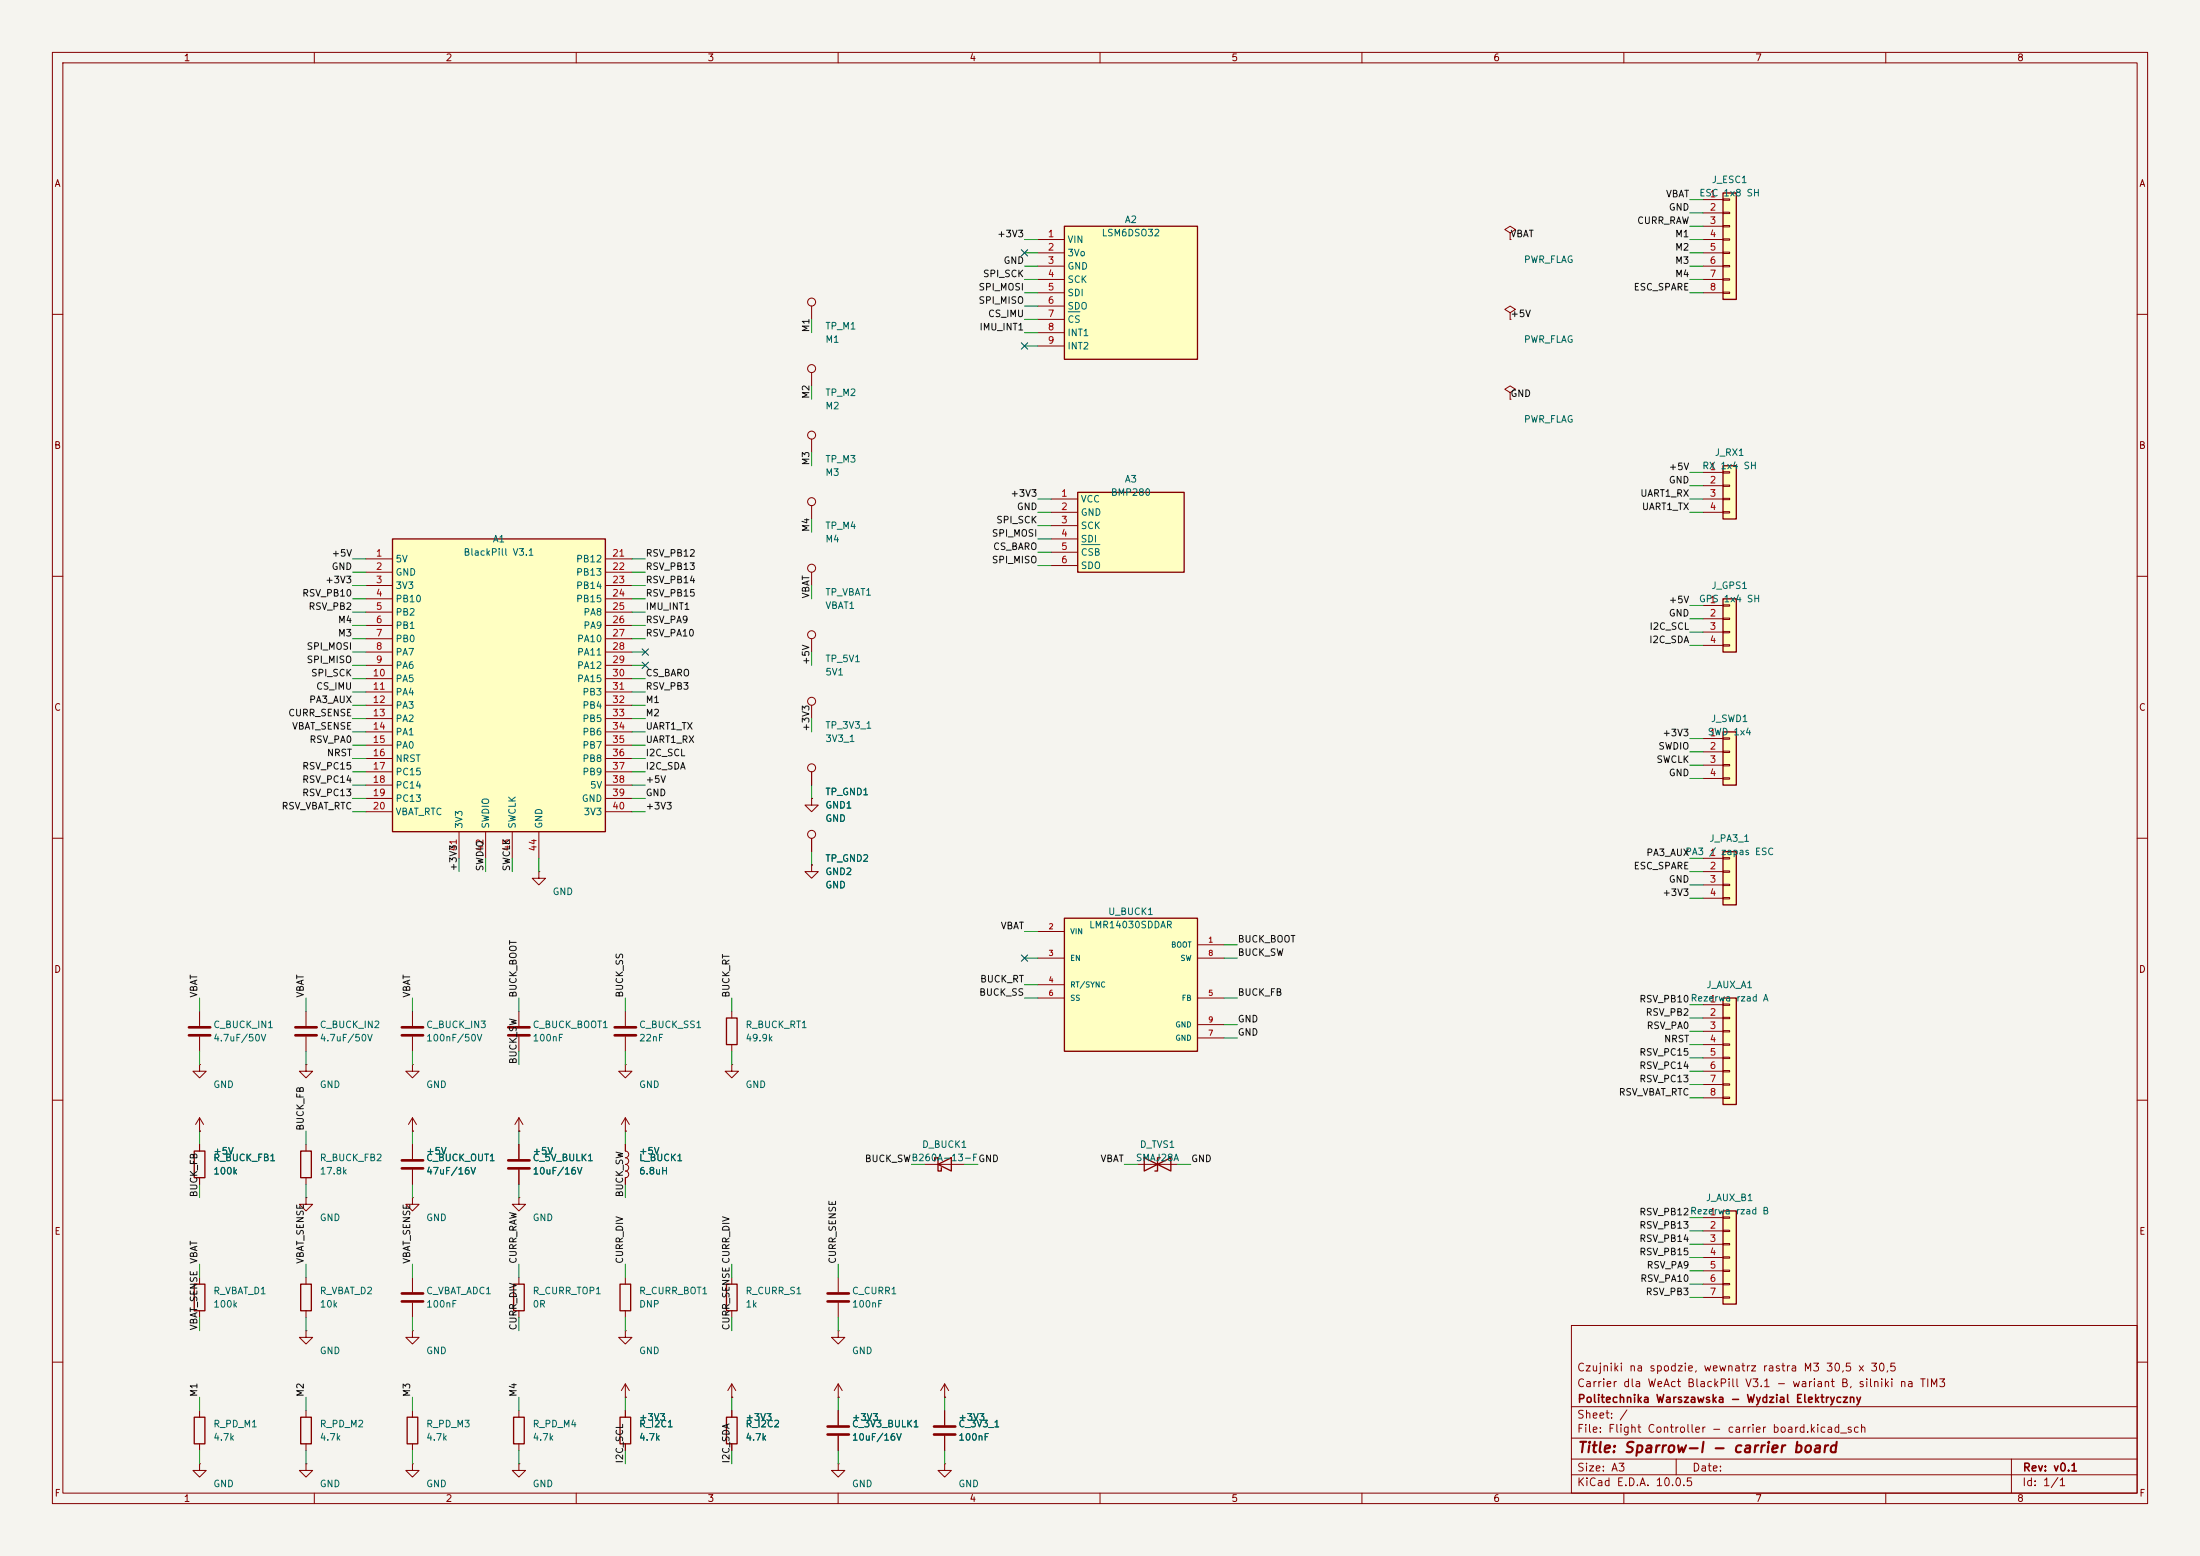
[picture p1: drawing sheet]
<svg xmlns="http://www.w3.org/2000/svg" width="420mm" height="297mm" viewBox="0 0 420 297" stroke-linecap="round" stroke-linejoin="round" font-family="sans-serif">
<path d="M0 0h420v297h-420z" fill="#f5f4ef" stroke="#f5f4ef" stroke-width=".19"/>
<g fill="none" stroke="#840000" stroke-width=".19">
<path d="M10 10h400v277h-400zM12 12h396v273h-396zM60 10v2M110 10v2M160 10v2M210 10v2M260 10v2M310 10v2M360 10v2M10 60h2M408 60h2M10 110h2"/>
<path d="M408 110h2M10 160h2M408 160h2M10 210h2M99.1 215.9h.1M99.1 213.4l-.8 1.2M99.1 213.4l.7 1.2M99.1 213.4v2.5M408 210h2M300 253h108v32h-108zM10 260h2M58.4 279.4v1.3h1.3l-1.3 1.2-1.3-1.2h1.3"/>
<path d="M58.4 279.4h.1M300 278.5h108M300 274.5h108M300 268.5h108M320 278.5v3M384 278.5v6.5M408 260h2M60 285v2M110 285v2M160 285v2M210 285v2M260 285v2"/>
<path d="M300 281.5h108M310 285v2M360 285v2"/>
</g>
<path d="M74.9 102.9h40.7v55.9h-40.7z" fill="#ffffc2"/>
<path d="M74.9 102.9h40.7v55.9h-40.7zM98 245.1h2.1v5.1h-2.1zM118.4 245.1h2v5.1h-2zM98 270.5h2.1v5.1h-2.1zM118.4 270.5h2v5.1h-2z" fill="none" stroke="#840000" stroke-width=".25"/>
<g fill="none" stroke="#840000" stroke-width=".19">
<path d="M288.3 44.5l1-.7-1-.6-1 .6 1 .7v1.2M288.3 45.7h.1M288.3 59.7l1-.6-1-.7-1 .7 1 .6v1.3M288.3 74.9l1-.6-1-.6-1 .6 1 .6v1.3M288.3 76.2h.1M288.3 61h.1M69.8 106.7h5.1M69.8 109.2h5.1M69.8 111.8h5.1M69.8 114.3h5.1M69.8 116.8h5.1M69.8 119.4h5.1"/>
<path d="M115.6 106.7h5M115.6 109.2h5M115.6 111.8h5M115.6 114.3h5M115.6 116.8h5M115.6 119.4h5M69.8 121.9h5.1M69.8 124.5h5.1M69.8 127h5.1M69.8 129.5h5.1M69.8 132.1h5.1M69.8 134.6h5.1"/>
<path d="M69.8 137.2h5.1M69.8 139.7h5.1M115.6 121.9h5M115.6 124.5h5M115.6 127h5M115.6 129.5h5M115.6 132.1h5M115.6 134.6h5M115.6 137.2h5M115.6 139.7h5M69.8 142.2h5.1M69.8 144.8h5.1"/>
<path d="M69.8 147.3h5.1M69.8 149.9h5.1M69.8 152.4h5.1M69.8 154.9h5.1M87.6 158.8v5M92.7 158.8v5M97.8 158.8v5M102.9 158.8v5M115.6 142.2h5M115.6 144.8h5M115.6 147.3h5M115.6 149.9h5"/>
<path d="M115.6 152.4h5M115.6 154.9h5M99.1 218.4v2.8M99.1 228.6v1.3h1.2l-1.2 1.2-1.3-1.2h1.3M99.1 228.6h.1M99.1 223.3v2.8M99.1 243.8v1.3M99.1 250.2v1.3M119.4 254v1.3h1.2l-1.2 1.2-1.3-1.2h1.3M119.4 254h.1M119.4 243.8v1.3M119.4 250.2v1.3"/>
<path d="M99.1 279.4v1.3h1.2l-1.2 1.2-1.3-1.2h1.3M99.1 279.4h.1M99.1 269.2v1.3M99.1 275.6v1.3M119.4 266.7h.1M119.4 264.2v2.5M119.4 269.2v1.3M119.4 275.6v1.3M119.4 264.2l-.8 1.2M119.4 264.2l.7 1.2"/>
</g>
<path d="M97 221.5h4.1M97 223h4.1" fill="none" stroke="#840000" stroke-width=".51"/>
<path d="M328.9 36.8h2.6v20.4h-2.6z" fill="#ffffc2"/>
<path d="M328.9 36.8h2.6v20.4h-2.6z" fill="none" stroke="#840000" stroke-width=".25"/>
<g fill="none" stroke="#840000" stroke-width=".19">
<path d="M325.1 38.1h3.8M328.9 38h1.3v.2h-1.3zM325.1 40.6h3.8M325.1 43.2h3.8M325.1 45.7h3.8M325.1 48.3h3.8M325.1 50.8h3.8M325.1 53.3h3.8M325.1 55.9h3.8M328.9 40.5h1.3v.3h-1.3zM328.9 43.1h1.3v.2h-1.3zM328.9 45.6h1.3v.2h-1.3z"/>
<path d="M328.9 48.1h1.3v.3h-1.3zM328.9 50.7h1.3v.2h-1.3zM328.9 53.2h1.3v.3h-1.3zM328.9 55.8h1.3v.2h-1.3zM119.4 203.2v1.3h1.2l-1.2 1.2-1.3-1.2h1.3M119.4 203.2h.1"/>
</g>
<path d="M328.9 162.6h2.6v10.1h-2.6z" fill="#ffffc2"/>
<path d="M328.9 162.6h2.6v10.1h-2.6zM57.4 270.5h2v5.1h-2zM77.7 270.5h2.1v5.1h-2.1z" fill="none" stroke="#840000" stroke-width=".25"/>
<path d="M325.1 163.8h3.8M325.1 166.4h3.8M325.1 168.9h3.8M325.1 171.5h3.8M328.9 163.7h1.3v.3h-1.3zM328.9 166.2h1.3v.3h-1.3zM328.9 168.8h1.3v.2h-1.3zM328.9 171.3h1.3v.3h-1.3zM58.4 269.2v1.3M58.4 275.6v1.3M78.7 269.2v1.3M78.7 275.6v1.3" fill="none" stroke="#840000" stroke-width=".19"/>
<path d="M328.9 231.1h2.6v17.8h-2.6z" fill="#ffffc2"/>
<path d="M328.9 231.1h2.6v17.8h-2.6z" fill="none" stroke="#840000" stroke-width=".25"/>
<g fill="none" stroke="#840000" stroke-width=".19">
<path d="M325.1 232.4h3.8M325.1 234.9h3.8M325.1 237.5h3.8M328.9 232.3h1.3v.2h-1.3zM328.9 234.8h1.3v.3h-1.3zM328.9 237.4h1.3v.2h-1.3zM328.9 239.9h1.3v.3h-1.3zM325.1 240h3.8M325.1 242.6h3.8M325.1 245.1h3.8M325.1 247.6h3.8M328.9 242.4h1.3v.3h-1.3z"/>
<path d="M328.9 245h1.3v.2h-1.3zM328.9 247.5h1.3v.3h-1.3zM78.7 279.4v1.3h1.3l-1.3 1.2-1.2-1.2h1.2M78.7 279.4h.1"/>
</g>
<path d="M328.9 190.5h2.6v20.3h-2.6z" fill="#ffffc2"/>
<path d="M328.9 190.5h2.6v20.3h-2.6zM37.1 245.1h2v5.1h-2z" fill="none" stroke="#840000" stroke-width=".25"/>
<g fill="none" stroke="#840000" stroke-width=".19">
<path d="M325.1 191.8h3.8M325.1 194.3h3.8M325.1 196.9h3.8M325.1 199.4h3.8M328.9 191.6h1.3v.3h-1.3zM328.9 194.2h1.3v.2h-1.3zM328.9 196.7h1.3v.3h-1.3zM328.9 199.3h1.3v.2h-1.3zM325.1 201.9h3.8M325.1 204.5h3.8M325.1 207h3.8M325.1 209.6h3.8"/>
<path d="M328.9 201.8h1.3v.3h-1.3zM328.9 204.3h1.3v.3h-1.3zM328.9 206.9h1.3v.2h-1.3zM328.9 209.4h1.3v.3h-1.3zM38.1 243.8v1.3M38.1 250.2v1.3"/>
</g>
<path d="M203.2 175.3h25.4v25.4h-25.4z" fill="#ffffc2"/>
<path d="M203.2 175.3h25.4v25.4h-25.4zM138.7 194.3h2v5.1h-2zM37.1 219.7h2v5.1h-2zM57.4 219.7h2v5.1h-2zM178.4 221.6v-.6h.7v2.5h.6v-.6M179.1 222.2l2.5-1.2v2.5zM218.4 221v2.5l5.1-2.5v2.5zM221.5 221h-.5v2.5h-.5M57.4 245.1h2v5.1h-2zM37.1 270.5h2v5.1h-2z" fill="none" stroke="#840000" stroke-width=".25"/>
<g fill="none" stroke="#840000" stroke-width=".19">
<path d="M154.9 58.4v2.6M154.9 71.1v2.6M154.9 83.8v2.6M154.9 96.5v2.6M154.9 109.2v2.6M154.9 121.9v2.6M154.9 134.6v2.6M154.9 152.4v1.3h1.3l-1.3 1.2-1.2-1.2h1.2M154.9 152.4h.1M154.9 147.3v2.6M102.9 166.4v1.2h1.2l-1.2 1.3-1.3-1.3h1.3M102.9 166.4h.1"/>
<path d="M154.9 165.1v1.3h1.3l-1.3 1.2-1.2-1.2h1.2M154.9 165.1h.1M154.9 160v2.6M198.1 177.8h5.1M38.1 193v2.8M38.1 197.9v2.8M58.4 193v2.8M58.4 197.9v2.8M78.7 193v2.8M78.7 197.9v2.8M99.1 193v2.8M99.1 197.9v2.8"/>
<path d="M119.4 193v2.8M119.4 197.9v2.8M139.7 193v1.3M139.7 199.4v1.3M198.1 182.9h5.1M198.1 188h5.1M198.1 190.5h5.1M228.6 180.3h5.1M228.6 182.9h5.1M228.6 190.5h5.1M228.6 198.1h5.1M228.6 195.6h5.1"/>
<path d="M38.1 215.9h.1M38.1 203.2v1.3h1.3l-1.3 1.2-1.3-1.2h1.3M38.1 203.2h.1M38.1 213.4v2.5M38.1 218.4v1.3M38.1 213.4l-.8 1.2M38.1 213.4l.8 1.2M58.4 203.2v1.3h1.3l-1.3 1.2-1.3-1.2h1.3M58.4 203.2h.1M58.4 218.4v1.3M78.7 215.9h.1M78.7 203.2v1.3h1.3l-1.3 1.2-1.2-1.2h1.2"/>
<path d="M78.7 203.2h.1M78.7 213.4v2.5M78.7 218.4v2.8M78.7 213.4l-.7 1.2M78.7 213.4l.8 1.2M119.4 218.4v1.3a.64 .64 0 0 1 .6 .6 .64 .64 0 0 1-.6 .7 .64 .64 0 0 1 .6 .6 .64 .64 0 0 1-.6 .7 .64 .64 0 0 1 .6 .6 .64 .64 0 0 1-.6 .6M119.4 215.9h.1M119.4 213.4v2.5M119.4 213.4l-.8 1.2M119.4 213.4l.7 1.2M139.7 203.2v1.3h1.3l-1.3 1.2-1.3-1.2h1.3M139.7 203.2h.1"/>
<path d="M38.1 224.8v1.3M58.4 224.8v1.3M78.7 223.3v2.8M119.4 223.5a.64 .64 0 0 1 .6 .7 .64 .64 0 0 1-.6 .6v1.3M176.5 222.2h7.6M217.2 222.2h7.6M58.4 254v1.3h1.3l-1.3 1.2-1.3-1.2h1.3M58.4 254h.1M58.4 243.8v1.3M58.4 250.2v1.3M78.7 243.8v2.8M78.7 248.7v2.8"/>
<path d="M160 254v1.3h1.3l-1.3 1.2-1.3-1.2h1.3M160 254h.1M38.1 279.4v1.3h1.3l-1.3 1.2-1.3-1.2h1.3M38.1 279.4h.1M38.1 269.2v1.3M38.1 275.6v1.3M139.7 266.7h.1M139.7 264.2l-.8 1.2M139.7 264.2l.8 1.2M139.7 264.2v2.5M160 269.2v2.8M160 274.1v2.8"/>
<circle cx="154.9" cy="57.7" r=".76"/>
<circle cx="154.9" cy="70.4" r=".76"/>
<circle cx="154.9" cy="83.1" r=".76"/>
<circle cx="154.9" cy="95.8" r=".76"/>
<circle cx="154.9" cy="108.5" r=".76"/>
<circle cx="154.9" cy="121.2" r=".76"/>
<circle cx="154.9" cy="133.9" r=".76"/>
<circle cx="154.9" cy="159.3" r=".76"/>
<circle cx="154.9" cy="146.6" r=".76"/>
</g>
<g fill="none" stroke="#840000" stroke-width=".51">
<path d="M36.1 196.1h4M36.1 197.6h4M56.4 196.1h4.1M56.4 197.6h4.1M76.7 196.1h4.1M76.7 197.6h4.1M97 196.1h4.1M97 197.6h4.1M117.3 196.1h4.1M117.3 197.6h4.1M76.7 221.5h4.1M76.7 223h4.1"/>
<path d="M76.7 246.9h4.1M76.7 248.4h4.1M158 272.3h4.1M158 273.8h4.1"/>
</g>
<path d="M203.2 43.2h25.4v25.4h-25.4z" fill="#ffffc2"/>
<path d="M203.2 43.2h25.4v25.4h-25.4z" fill="none" stroke="#840000" stroke-width=".25"/>
<path d="M198.1 45.7h5.1M198.1 48.3h5.1M198.1 50.8h5.1M198.1 53.3h5.1M198.1 55.9h5.1M198.1 58.4h5.1M198.1 61h5.1M198.1 63.5h5.1M198.1 66h5.1M180.3 269.2v2.8M180.3 274.1v2.8" fill="none" stroke="#840000" stroke-width=".19"/>
<path d="M203.9 59.5h2.3" fill="none" stroke="#006464" stroke-width=".19"/>
<path d="M178.3 272.3h4.1M178.3 273.8h4.1" fill="none" stroke="#840000" stroke-width=".51"/>
<path d="M328.9 88.9h2.6v10.2h-2.6z" fill="#ffffc2"/>
<path d="M328.9 88.9h2.6v10.2h-2.6z" fill="none" stroke="#840000" stroke-width=".25"/>
<g fill="none" stroke="#840000" stroke-width=".19">
<path d="M325.1 90.2h3.8M325.1 92.7h3.8M325.1 95.3h3.8M325.1 97.8h3.8M328.9 90h1.3v.3h-1.3zM328.9 92.6h1.3v.2h-1.3zM328.9 95.1h1.3v.3h-1.3zM328.9 97.7h1.3v.2h-1.3zM160 266.7h.1M160 264.2l-.7 1.2M160 264.2l.8 1.2M160 264.2v2.5"/>
<path d="M180.3 266.7h.1M180.3 279.4v1.3h1.3l-1.3 1.2-1.2-1.2h1.2M180.3 279.4h.1M180.3 264.2l-.7 1.2M180.3 264.2l.8 1.2M180.3 264.2v2.5"/>
</g>
<path d="M328.9 139.7h2.6v10.2h-2.6z" fill="#ffffc2"/>
<path d="M328.9 139.7h2.6v10.2h-2.6zM138.7 245.1h2v5.1h-2z" fill="none" stroke="#840000" stroke-width=".25"/>
<g fill="none" stroke="#840000" stroke-width=".19">
<path d="M325.1 141h3.8M325.1 143.5h3.8M325.1 146.1h3.8M325.1 148.6h3.8M328.9 140.8h1.3v.3h-1.3zM328.9 143.4h1.3v.2h-1.3zM328.9 145.9h1.3v.3h-1.3zM328.9 148.5h1.3v.2h-1.3zM139.7 243.8v1.3M139.7 250.2v1.3M160 243.8v2.8M160 248.7v2.8"/>
<path d="M160 279.4v1.3h1.3l-1.3 1.2-1.3-1.2h1.3M160 279.4h.1"/>
</g>
<path d="M158 246.9h4.1M158 248.4h4.1" fill="none" stroke="#840000" stroke-width=".51"/>
<path d="M328.9 114.3h2.6v10.2h-2.6z" fill="#ffffc2"/>
<path d="M328.9 114.3h2.6v10.2h-2.6z" fill="none" stroke="#840000" stroke-width=".25"/>
<path d="M325.1 115.6h3.8M325.1 118.1h3.8M328.9 115.4h1.3v.3h-1.3zM328.9 118h1.3v.2h-1.3zM325.1 120.7h3.8M325.1 123.2h3.8M328.9 120.5h1.3v.3h-1.3zM328.9 123.1h1.3v.2h-1.3zM58.4 228.6v1.3h1.3l-1.3 1.2-1.3-1.2h1.3M58.4 228.6h.1" fill="none" stroke="#840000" stroke-width=".19"/>
<path d="M205.7 94h20.4v15.2h-20.4z" fill="#ffffc2"/>
<path d="M205.7 94h20.4v15.2h-20.4zM138.7 270.5h2v5.1h-2z" fill="none" stroke="#840000" stroke-width=".25"/>
<g fill="none" stroke="#840000" stroke-width=".19">
<path d="M200.7 95.3h5M200.7 97.8h5M200.7 100.3h5M200.7 102.9h5M200.7 105.4h5M200.7 108h5M154.9 152.4h.1M154.9 147.3v2.6M154.9 165.1h.1M154.9 160v2.6M38.1 215.9h.1M38.1 218.4v1.3"/>
<path d="M78.7 215.9h.1M78.7 218.4v2.8M99.1 215.9h.1M99.1 218.4v2.8M119.4 215.9h.1M119.4 218.4v1.3M38.1 224.8v1.3M78.7 228.6v1.3h1.3l-1.3 1.2-1.2-1.2h1.2M78.7 228.6h.1M78.7 223.3v2.8M99.1 223.3v2.8M119.4 224.8v1.3"/>
<path d="M78.7 254v1.3h1.3l-1.3 1.2-1.2-1.2h1.2M78.7 254h.1M119.4 266.7h.1M119.4 269.2v1.3M119.4 275.6v1.3M139.7 266.7h.1M139.7 269.2v1.3M139.7 275.6v1.3M160 266.7h.1M160 269.2v2.8M160 274.1v2.8M180.3 266.7h.1"/>
<path d="M180.3 269.2v2.8M180.3 274.1v2.8"/>
</g>
<path d="M206.5 104h3.5" fill="none" stroke="#006464" stroke-width=".19"/>
<g fill="none" stroke="#009600" stroke-width=".19">
<path d="M322.6 38.1h2.5M195.6 45.7h2.5M195.6 48.3h2.5M195.6 53.3h2.5M195.6 55.9h2.5M195.6 58.4h2.5M195.6 50.8h2.5M322.6 40.6h2.5M322.6 43.2h2.5M322.6 45.7h2.5M322.6 48.3h2.5M322.6 53.3h2.5"/>
<path d="M322.6 55.9h2.5M322.6 50.8h2.5M154.9 61v2.5M154.9 73.7v2.5M195.6 61h2.5M195.6 63.5h2.5M195.6 66h2.5M154.9 86.4v2.5M154.9 99.1v2.5M198.1 95.3h2.6M198.1 97.8h2.6M322.6 95.3h2.5"/>
<path d="M322.6 97.8h2.5M322.6 90.2h2.5M322.6 92.7h2.5M67.3 119.4h2.5M67.3 116.8h2.5M67.3 114.3h2.5M67.3 106.7h2.5M67.3 109.2h2.5M67.3 111.8h2.5M120.6 119.4h2.6M120.6 116.8h2.6M120.6 114.3h2.6"/>
<path d="M120.6 106.7h2.6M120.6 109.2h2.6M120.6 111.8h2.6M154.9 111.8v2.5M198.1 100.3h2.6M198.1 102.9h2.6M198.1 105.4h2.6M198.1 108h2.6M322.6 115.6h2.5M322.6 118.1h2.5M67.3 121.9h2.5M67.3 124.5h2.5"/>
<path d="M67.3 132.1h2.5M67.3 134.6h2.5M67.3 137.2h2.5M67.3 139.7h2.5M67.3 129.5h2.5M67.3 127h2.5M120.6 121.9h2.6M120.6 124.5h2.6M120.6 132.1h2.6M120.6 134.6h2.6M120.6 137.2h2.6M120.6 139.7h2.6"/>
<path d="M120.6 129.5h2.6M120.6 127h2.6M154.9 124.5v2.5M154.9 137.2v2.5M322.6 120.7h2.5M322.6 123.2h2.5M67.3 144.8h2.5M67.3 142.2h2.5M67.3 147.3h2.5M67.3 149.9h2.5M67.3 152.4h2.5M67.3 154.9h2.5"/>
<path d="M120.6 144.8h2.6M120.6 142.2h2.6M120.6 147.3h2.6M120.6 149.9h2.6M120.6 152.4h2.6M120.6 154.9h2.6M154.9 149.9v2.5M322.6 141h2.5M322.6 143.5h2.5M322.6 146.1h2.5M322.6 148.6h2.5M87.6 163.8v2.6"/>
<path d="M92.7 163.8v2.6M97.8 163.8v2.6M102.9 163.8v2.6M154.9 162.6v2.5M195.6 177.8h2.5M322.6 168.9h2.5M322.6 171.5h2.5M322.6 163.8h2.5M322.6 166.4h2.5M38.1 190.5v2.5M58.4 190.5v2.5M78.7 190.5v2.5"/>
<path d="M99.1 190.5v2.5M119.4 190.5v2.5M139.7 190.5v2.5M195.6 188h2.5M195.6 182.9h2.5M195.6 190.5h2.5M233.7 182.9h2.5M233.7 190.5h2.5M233.7 180.3h2.5M233.7 195.6h2.5M233.7 198.1h2.5M322.6 191.8h2.5"/>
<path d="M322.6 194.3h2.5M322.6 196.9h2.5M322.6 199.4h2.5M38.1 200.7v2.5M38.1 215.9v2.5M58.4 200.7v2.5M58.4 215.9v2.5M78.7 200.7v2.5M78.7 215.9v2.5M99.1 200.7v2.5M99.1 215.9v2.5M119.4 200.7v2.5"/>
<path d="M119.4 215.9v2.5M139.7 200.7v2.5M322.6 201.9h2.5M322.6 204.5h2.5M322.6 207h2.5M322.6 209.6h2.5M38.1 226.1v2.5M58.4 226.1v2.5M78.7 226.1v2.5M99.1 226.1v2.5M119.4 226.1v2.5M174 222.2h2.5"/>
<path d="M184.1 222.2h2.6M214.6 222.2h2.6M224.8 222.2h2.5M322.6 237.5h2.5M322.6 232.4h2.5M322.6 234.9h2.5M38.1 241.3v2.5M38.1 251.5v2.5M58.4 241.3v2.5M58.4 251.5v2.5M78.7 241.3v2.5M78.7 251.5v2.5"/>
<path d="M99.1 241.3v2.5M99.1 251.5v2.5M119.4 241.3v2.5M119.4 251.5v2.5M139.7 241.3v2.5M139.7 251.5v2.5M160 241.3v2.5M160 251.5v2.5M322.6 240h2.5M322.6 242.6h2.5M322.6 245.1h2.5M322.6 247.6h2.5"/>
<path d="M38.1 266.7v2.5M38.1 276.9v2.5M58.4 266.7v2.5M58.4 276.9v2.5M78.7 266.7v2.5M78.7 276.9v2.5M99.1 266.7v2.5M99.1 276.9v2.5M119.4 266.7v2.5M119.4 276.9v2.5M139.7 266.7v2.5M139.7 276.9v2.5"/>
<path d="M160 266.7v2.5M160 276.9v2.5M180.3 266.7v2.5M180.3 276.9v2.5"/>
</g>
<path d="M195 47.7l1.2 1.2M196.2 47.7l-1.2 1.2M195 65.4l1.2 1.2M196.2 65.4l-1.2 1.2M122.6 126.4l1.2 1.2M122.6 123.9l1.2 1.2M123.8 126.4l-1.2 1.2M123.8 123.9l-1.2 1.2M195 182.3l1.2 1.2M196.2 182.3l-1.2 1.2" fill="none" stroke="#000084" stroke-width=".19"/>
<text font-size="2" fill="#840000" x="301" y="277.8">Title: Sparrow-I - carrier board</text>
<g font-size="1.5" fill="#840000">
<text x="300.9" y="262.1">Czujniki na spodzie, wewnatrz rastra M3 30,5 x 30,5</text>
<text x="300.9" y="265.1">Carrier dla WeAct BlackPill V3.1 - wariant B, silniki na TIM3</text>
<text x="301" y="268.1">Politechnika Warszawska - Wydzial Elektryczny</text>
<text x="300.9" y="273.8">File: Flight Controller - carrier board.kicad_sch</text>
<text x="300.9" y="271.1">Sheet: /</text>
<text x="300.9" y="281.2">Size: A3</text>
<text x="322.9" y="281.2">Date:</text>
<text x="386" y="281.2">Rev: v0.1</text>
<text x="300.9" y="284">KiCad E.D.A. 10.0.5</text>
<text x="385.9" y="284">Id: 1/1</text>
</g>
<g font-size="1.3" fill="#840000">
<text x="35" y="12">1</text>
<text x="85" y="12">2</text>
<text x="135" y="12">3</text>
<text x="185" y="12">4</text>
<text x="235" y="12">5</text>
<text x="285" y="12">6</text>
<text x="335" y="12">7</text>
<text x="385" y="12">8</text>
<text x="10.3" y="36">A</text>
<text x="408.3" y="36">A</text>
<text x="10.2" y="86">B</text>
<text x="408.2" y="86">B</text>
<text x="10.2" y="136">C</text>
<text x="408.2" y="136">C</text>
<text x="10.2" y="186">D</text>
<text x="408.2" y="186">D</text>
<text x="10.3" y="236">E</text>
<text x="408.3" y="236">E</text>
<text x="10.3" y="286">F</text>
<text x="35" y="287">1</text>
<text x="85" y="287">2</text>
<text x="135" y="287">3</text>
<text x="185" y="287">4</text>
<text x="235" y="287">5</text>
<text x="285" y="287">6</text>
<text x="335" y="287">7</text>
<text x="385" y="287">8</text>
<text x="408.3" y="286">F</text>
</g>
<g font-size="1.3" fill="#006464">
<text x="326.7" y="35.3">J_ESC1</text>
<text x="324.3" y="37.8">ESC 1x8 SH</text>
<text x="203.7" y="46.7">VIN</text>
<text x="210.2" y="45.4">LSM6DSO32</text>
<text x="214.6" y="42.9">A2</text>
<text x="203.7" y="49.2">3Vo</text>
<text x="203.7" y="51.8">GND</text>
<text x="290.8" y="50.5">PWR_FLAG</text>
<text x="203.7" y="54.3">SCK</text>
<text x="203.7" y="56.8">SDI</text>
<text x="203.7" y="59.4">SDO</text>
<text x="157.5" y="63.2">TP_M1</text>
<text x="157.5" y="65.7">M1</text>
<text x="203.7" y="61.9">CS</text>
<text x="203.7" y="64.5">INT1</text>
<text x="290.8" y="65.7">PWR_FLAG</text>
<text x="203.7" y="67">INT2</text>
<text x="157.5" y="75.9">TP_M2</text>
<text x="157.5" y="78.4">M2</text>
<text x="290.8" y="81">PWR_FLAG</text>
<text x="157.5" y="88.6">TP_M3</text>
<text x="324.9" y="89.9">RX 1x4 SH</text>
<text x="327.3" y="87.3">J_RX1</text>
<text x="157.5" y="91.1">M3</text>
<text x="212" y="94.9">BMP280</text>
<text x="214.6" y="92.4">A3</text>
<text x="157.5" y="101.3">TP_M4</text>
<text x="206.2" y="96.2">VCC</text>
<text x="206.2" y="98.8">GND</text>
<text x="206.2" y="101.3">SCK</text>
<text x="75.4" y="107.6">5V</text>
<text x="88.4" y="106.4">BlackPill V3.1</text>
<text x="94" y="103.8">A1</text>
<text x="109.9" y="107.6">PB12</text>
<text x="157.5" y="103.8">M4</text>
<text x="206.2" y="103.8">SDI</text>
<text x="206.2" y="106.4">CSB</text>
<text x="75.4" y="110.2">GND</text>
<text x="75.4" y="112.7">3V3</text>
<text x="109.9" y="110.2">PB13</text>
<text x="109.9" y="112.7">PB14</text>
<text x="157.5" y="114">TP_VBAT1</text>
<text x="206.2" y="108.9">SDO</text>
<text x="326.6" y="112.7">J_GPS1</text>
<text x="75.4" y="115.3">PB10</text>
<text x="75.4" y="117.8">PB2</text>
<text x="109.9" y="115.3">PB15</text>
<text x="111.3" y="117.8">PA8</text>
<text x="157.5" y="116.5">VBAT1</text>
<text x="324.2" y="115.3">GPS</text>
<text x="329" y="115.3">1x4 SH</text>
<text x="75.4" y="120.3">PB1</text>
<text x="75.4" y="122.9">PB0</text>
<text x="75.4" y="125.4">PA7</text>
<text x="110.1" y="122.9">PA10</text>
<text x="110.1" y="125.4">PA11</text>
<text x="111.3" y="120.3">PA9</text>
<text x="75.4" y="128">PA6</text>
<text x="75.4" y="130.5">PA5</text>
<text x="110.1" y="128">PA12</text>
<text x="110.1" y="130.5">PA15</text>
<text x="157.5" y="126.7">TP_5V1</text>
<text x="157.5" y="129.2">5V1</text>
<text x="75.4" y="133">PA4</text>
<text x="75.4" y="135.6">PA3</text>
<text x="111.1" y="133">PB3</text>
<text x="111.1" y="135.6">PB4</text>
<text x="75.4" y="138.1">PA2</text>
<text x="75.4" y="140.7">PA1</text>
<text x="75.4" y="143.2">PA0</text>
<text x="111.1" y="138.1">PB5</text>
<text x="111.1" y="140.7">PB6</text>
<text x="111.1" y="143.2">PB7</text>
<text x="157.5" y="139.4">TP_3V3_1</text>
<text x="157.5" y="141.9">3V3_1</text>
<text x="325.9" y="140.7">SWD 1x4</text>
<text x="326.5" y="138.1">J_SWD1</text>
<text x="75.4" y="145.7">NRST</text>
<text x="75.4" y="148.3">PC15</text>
<text x="111.1" y="145.7">PB8</text>
<text x="111.1" y="148.3">PB9</text>
<text x="75.4" y="150.8">PC14</text>
<text x="75.4" y="153.4">PC13</text>
<text x="75.4" y="155.9">VBAT_RTC</text>
<text x="111" y="153.4">GND</text>
<text x="111.3" y="155.9">3V3</text>
<text x="112.5" y="150.8">5V</text>
<text x="157.5" y="152.1">TP_GND1</text>
<text x="157.5" y="154.6">GND1</text>
<text x="88.6" y="158.3" transform="rotate(-90 88.6 158.3)">3V3</text>
<text x="93.7" y="158.3" transform="rotate(-90 93.7 158.3)">SWDIO</text>
<text x="98.8" y="158.3" transform="rotate(-90 98.8 158.3)">SWCLK</text>
<text x="103.8" y="158.3" transform="rotate(-90 103.8 158.3)">GND</text>
<text x="157.5" y="157.2">GND</text>
<text x="326.2" y="161">J_PA3_1</text>
<text x="157.5" y="164.8">TP_GND2</text>
<text x="157.5" y="167.3">GND2</text>
<text x="321.6" y="163.5">PA3 /</text>
<text x="105.4" y="171.1">GND</text>
<text x="157.5" y="169.9">GND</text>
<text x="207.8" y="177.5">LMR14030SDDAR</text>
<text x="211.4" y="175">U_BUCK1</text>
<text x="325.7" y="188.9">J_AUX_A1</text>
<text x="40.6" y="196.5">C_BUCK_IN1</text>
<text x="60.9" y="196.5">C_BUCK_IN2</text>
<text x="81.3" y="196.5">C_BUCK_IN3</text>
<text x="101.6" y="196.5">C_BUCK_BOOT1</text>
<text x="121.9" y="196.5">C_BUCK_SS1</text>
<text x="142.2" y="196.5">R_BUCK_RT1</text>
<text x="40.6" y="199.1">4.7uF/50V</text>
<text x="60.9" y="199.1">4.7uF/50V</text>
<text x="81.3" y="199.1">100nF/50V</text>
<text x="101.6" y="199.1">100nF</text>
<text x="121.9" y="199.1">22nF</text>
<text x="142.2" y="199.1">49.9k</text>
<text x="40.6" y="208">GND</text>
<text x="60.9" y="208">GND</text>
<text x="81.3" y="208">GND</text>
<text x="121.9" y="208">GND</text>
<text x="142.2" y="208">GND</text>
<text x="40.6" y="220.7">+5V</text>
<text x="40.6" y="221.9">R_BUCK_FB1</text>
<text x="60.9" y="221.9">R_BUCK_FB2</text>
<text x="81.3" y="221.9">C_BUCK_OUT1</text>
<text x="81.3" y="220.7">+5V</text>
<text x="101.6" y="220.7">+5V</text>
<text x="101.6" y="221.9">C_5V_BULK1</text>
<text x="121.9" y="221.9">L_BUCK1</text>
<text x="121.9" y="220.7">+5V</text>
<text x="175.9" y="219.4">D_BUCK1</text>
<text x="216.7" y="221.9">SMAJ28A</text>
<text x="217.5" y="219.4">D_TVS1</text>
<text x="40.6" y="224.5">100k</text>
<text x="60.9" y="224.5">17.8k</text>
<text x="81.3" y="224.5">47uF/16V</text>
<text x="101.6" y="224.5">10uF/16V</text>
<text x="121.9" y="224.5">6.8uH</text>
<text x="60.9" y="233.4">GND</text>
<text x="81.3" y="233.4">GND</text>
<text x="101.6" y="233.4">GND</text>
<text x="325.6" y="229.6">J_AUX_B1</text>
<text x="40.6" y="247.3">R_VBAT_D1</text>
<text x="40.6" y="249.9">100k</text>
<text x="60.9" y="247.3">R_VBAT_D2</text>
<text x="60.9" y="249.9">10k</text>
<text x="81.3" y="247.3">C_VBAT_ADC1</text>
<text x="81.3" y="249.9">100nF</text>
<text x="101.6" y="247.3">R_CURR_TOP1</text>
<text x="101.6" y="249.9">0R</text>
<text x="121.9" y="247.3">R_CURR_BOT1</text>
<text x="121.9" y="249.9">DNP</text>
<text x="142.2" y="247.3">R_CURR_S1</text>
<text x="142.2" y="249.9">1k</text>
<text x="162.5" y="247.3">C_CURR1</text>
<text x="162.5" y="249.9">100nF</text>
<text x="60.9" y="258.8">GND</text>
<text x="81.3" y="258.8">GND</text>
<text x="121.9" y="258.8">GND</text>
<text x="162.5" y="258.8">GND</text>
<text x="40.6" y="272.7">R_PD_M1</text>
<text x="40.6" y="275.3">4.7k</text>
<text x="60.9" y="272.7">R_PD_M2</text>
<text x="60.9" y="275.3">4.7k</text>
<text x="81.3" y="272.7">R_PD_M3</text>
<text x="81.3" y="275.3">4.7k</text>
<text x="101.6" y="272.7">R_PD_M4</text>
<text x="101.6" y="275.3">4.7k</text>
<text x="121.9" y="272.7">R_I2C1</text>
<text x="121.9" y="275.3">4.7k</text>
<text x="121.9" y="271.5">+3V3</text>
<text x="142.2" y="271.5">+3V3</text>
<text x="142.2" y="272.7">R_I2C2</text>
<text x="142.2" y="275.3">4.7k</text>
<text x="162.5" y="272.7">C_3V3_BULK1</text>
<text x="162.5" y="275.3">10uF/16V</text>
<text x="162.5" y="271.5">+3V3</text>
<text x="182.9" y="272.7">C_3V3_1</text>
<text x="182.9" y="275.3">100nF</text>
<text x="182.9" y="271.5">+3V3</text>
<text x="40.6" y="284.2">GND</text>
<text x="60.9" y="284.2">GND</text>
<text x="81.3" y="284.2">GND</text>
<text x="101.6" y="284.2">GND</text>
<text x="162.5" y="284.2">GND</text>
<text x="182.9" y="284.2">GND</text>
</g>
<g font-size="1.3" fill="#0f0f0f">
<text x="317.9" y="38">VBAT</text>
<text x="318.5" y="40.5">GND</text>
<text x="190.3" y="45.6">+3V3</text>
<text x="288.3" y="45.6">VBAT</text>
<text x="312.4" y="43.1">CURR_RAW</text>
<text x="319.7" y="45.6">M1</text>
<text x="187.6" y="53.2">SPI_SCK</text>
<text x="191.5" y="50.7">GND</text>
<text x="319.7" y="48.1">M2</text>
<text x="319.7" y="53.2">M4</text>
<text x="319.7" y="50.7">M3</text>
<text x="186.7" y="58.3">SPI_MISO</text>
<text x="186.7" y="55.8">SPI_MOSI</text>
<text x="311.8" y="55.8">ESC_SPARE</text>
<text x="154.8" y="63.5" transform="rotate(-90 154.8 63.5)">M1</text>
<text x="186.9" y="63.4">IMU_INT1</text>
<text x="188.5" y="60.8">CS_IMU</text>
<text x="288.3" y="60.8">+5V</text>
<text x="154.8" y="76.2" transform="rotate(-90 154.8 76.2)">M2</text>
<text x="288.3" y="76.1">GND</text>
<text x="154.8" y="88.9" transform="rotate(-90 154.8 88.9)">M3</text>
<text x="192.8" y="95.1">+3V3</text>
<text x="313" y="95.1">UART1_RX</text>
<text x="318.5" y="90">+5V</text>
<text x="318.5" y="92.6">GND</text>
<text x="154.8" y="101.6" transform="rotate(-90 154.8 101.6)">M4</text>
<text x="190.1" y="100.2">SPI_SCK</text>
<text x="194" y="97.7">GND</text>
<text x="313.3" y="97.7">UART1_TX</text>
<text x="63.2" y="106.6">+5V</text>
<text x="123.2" y="106.6">RSV_PB12</text>
<text x="189.2" y="107.8">SPI_MISO</text>
<text x="189.2" y="102.7">SPI_MOSI</text>
<text x="189.5" y="105.3">CS_BARO</text>
<text x="62" y="111.6">+3V3</text>
<text x="63.2" y="109.1">GND</text>
<text x="123.2" y="111.6">RSV_PB14</text>
<text x="123.2" y="109.1">RSV_PB13</text>
<text x="57.6" y="114.2">RSV_PB10</text>
<text x="58.8" y="116.7">RSV_PB2</text>
<text x="64.4" y="119.3">M4</text>
<text x="123.2" y="114.2">RSV_PB15</text>
<text x="123.2" y="116.7">IMU_INT1</text>
<text x="123.2" y="119.3">RSV_PA9</text>
<text x="154.8" y="114.3" transform="rotate(-90 154.8 114.3)">VBAT</text>
<text x="318.5" y="115.4">+5V</text>
<text x="318.5" y="118">GND</text>
<text x="58.4" y="124.3">SPI_MOSI</text>
<text x="64.4" y="121.8">M3</text>
<text x="123.2" y="121.8">RSV_PA10</text>
<text x="314.7" y="123.1">I2C_SDA</text>
<text x="314.8" y="120.5">I2C_SCL</text>
<text x="58.4" y="126.9">SPI_MISO</text>
<text x="59.3" y="129.4">SPI_SCK</text>
<text x="60.2" y="132">CS_IMU</text>
<text x="123.2" y="132">RSV_PB3</text>
<text x="123.2" y="129.4">CS_BARO</text>
<text x="154.8" y="127" transform="rotate(-90 154.8 127)">+5V</text>
<text x="54.9" y="137">CURR_SENSE</text>
<text x="58.9" y="134.5">PA3_AUX</text>
<text x="123.2" y="134.5">M1</text>
<text x="123.2" y="137">M2</text>
<text x="55.7" y="139.6">VBAT_SENSE</text>
<text x="59" y="142.1">RSV_PA0</text>
<text x="123.2" y="139.6">UART1_TX</text>
<text x="123.2" y="142.1">UART1_RX</text>
<text x="154.8" y="139.7" transform="rotate(-90 154.8 139.7)">+3V3</text>
<text x="316.5" y="143.4">SWDIO</text>
<text x="317.3" y="140.8">+3V3</text>
<text x="57.6" y="147.2">RSV_PC15</text>
<text x="57.6" y="149.7">RSV_PC14</text>
<text x="62.3" y="144.7">NRST</text>
<text x="123.2" y="147.2">I2C_SDA</text>
<text x="123.2" y="149.7">+5V</text>
<text x="123.2" y="144.7">I2C_SCL</text>
<text x="316.1" y="145.9">SWCLK</text>
<text x="318.5" y="148.5">GND</text>
<text x="53.7" y="154.8">RSV_VBAT_RTC</text>
<text x="57.6" y="152.3">RSV_PC13</text>
<text x="123.2" y="154.8">+3V3</text>
<text x="123.2" y="152.3">GND</text>
<text x="87.5" y="166.4" transform="rotate(-90 87.5 166.4)">+3V3</text>
<text x="92.6" y="166.4" transform="rotate(-90 92.6 166.4)">SWDIO</text>
<text x="97.7" y="166.4" transform="rotate(-90 97.7 166.4)">SWCLK</text>
<text x="311.8" y="166.2">ESC_SPARE</text>
<text x="314.2" y="163.7">PA3_AUX</text>
<text x="317.3" y="171.3">+3V3</text>
<text x="318.5" y="168.8">GND</text>
<text x="190.9" y="177.7">VBAT</text>
<text x="236.2" y="180.2">BUCK_BOOT</text>
<text x="236.2" y="182.8">BUCK_SW</text>
<text x="38" y="190.5" transform="rotate(-90 38 190.5)">VBAT</text>
<text x="58.3" y="190.5" transform="rotate(-90 58.3 190.5)">VBAT</text>
<text x="78.6" y="190.5" transform="rotate(-90 78.6 190.5)">VBAT</text>
<text x="98.9" y="190.5" transform="rotate(-90 98.9 190.5)">BUCK_BOOT</text>
<text x="119.3" y="190.5" transform="rotate(-90 119.3 190.5)">BUCK_SS</text>
<text x="139.6" y="190.5" transform="rotate(-90 139.6 190.5)">BUCK_RT</text>
<text x="186.8" y="190.4">BUCK_SS</text>
<text x="187" y="187.8">BUCK_RT</text>
<text x="236.2" y="190.4">BUCK_FB</text>
<text x="312.9" y="191.6">RSV_PB10Rezerwa rzad A</text>
<text x="236.2" y="198">GND</text>
<text x="236.2" y="195.5">GND</text>
<text x="314.1" y="194.2">RSV_PB2</text>
<text x="314.2" y="196.7">RSV_PA0</text>
<text x="98.9" y="203.2" transform="rotate(-90 98.9 203.2)">BUCK_SW</text>
<text x="312.9" y="201.8">RSV_PC15</text>
<text x="317.6" y="199.3">NRST</text>
<text x="308.9" y="209.4">RSV_VBAT_RTC</text>
<text x="312.9" y="204.3">RSV_PC14</text>
<text x="312.9" y="206.9">RSV_PC13</text>
<text x="58.3" y="215.9" transform="rotate(-90 58.3 215.9)">BUCK_FB</text>
<text x="165" y="222.1">BUCK_SWB260A-13-FGND</text>
<text x="210" y="222.1">VBAT</text>
<text x="227.3" y="222.1">GND</text>
<text x="38" y="228.6" transform="rotate(-90 38 228.6)">BUCK_FB</text>
<text x="119.3" y="228.6" transform="rotate(-90 119.3 228.6)">BUCK_SW</text>
<text x="312.9" y="232.3">RSV_PB12Rezerwa rzad B</text>
<text x="312.9" y="234.8">RSV_PB13</text>
<text x="312.9" y="237.4">RSV_PB14</text>
<text x="312.9" y="239.9">RSV_PB15</text>
<text x="38" y="241.3" transform="rotate(-90 38 241.3)">VBAT</text>
<text x="58.3" y="241.3" transform="rotate(-90 58.3 241.3)">VBAT_SENSE</text>
<text x="78.6" y="241.3" transform="rotate(-90 78.6 241.3)">VBAT_SENSE</text>
<text x="98.9" y="241.3" transform="rotate(-90 98.9 241.3)">CURR_RAW</text>
<text x="119.3" y="241.3" transform="rotate(-90 119.3 241.3)">CURR_DIV</text>
<text x="159.9" y="241.3" transform="rotate(-90 159.9 241.3)">CURR_SENSE</text>
<text x="313" y="245">RSV_PA10</text>
<text x="314.2" y="242.4">RSV_PA9</text>
<text x="314.1" y="247.5">RSV_PB3</text>
<text x="38" y="254" transform="rotate(-90 38 254)">VBAT_SENSE</text>
<text x="98.9" y="254" transform="rotate(-90 98.9 254)">CURR_DIV</text>
<text x="139.6" y="254" transform="rotate(-90 139.6 254)">CURR_SENSE CURR_DIV</text>
<text x="38" y="266.7" transform="rotate(-90 38 266.7)">M1</text>
<text x="58.3" y="266.7" transform="rotate(-90 58.3 266.7)">M2</text>
<text x="78.6" y="266.7" transform="rotate(-90 78.6 266.7)">M3</text>
<text x="98.9" y="266.7" transform="rotate(-90 98.9 266.7)">M4</text>
<text x="119.3" y="279.4" transform="rotate(-90 119.3 279.4)">I2C_SCL</text>
<text x="139.6" y="279.4" transform="rotate(-90 139.6 279.4)">I2C_SDA</text>
</g>
<g font-size="1.3" fill="#a90000">
<text x="326.3" y="38">1</text>
<text x="326.3" y="40.5">2</text>
<text x="199.9" y="45.6">1</text>
<text x="326.3" y="43">3</text>
<text x="326.3" y="45.6">4</text>
<text x="199.9" y="48.1">2</text>
<text x="199.9" y="50.7">3</text>
<text x="199.9" y="53.2">4</text>
<text x="326.3" y="48.1">5</text>
<text x="326.3" y="50.7">6</text>
<text x="326.3" y="53.2">7</text>
<text x="199.9" y="55.7">5</text>
<text x="199.9" y="58.3">6</text>
<text x="326.3" y="55.7">8</text>
<text x="199.9" y="60.8">7</text>
<text x="199.9" y="63.4">8</text>
<text x="199.9" y="65.9">9</text>
<text x="202.5" y="95.1">1</text>
<text x="326.3" y="90">1</text>
<text x="326.3" y="92.6">2</text>
<text x="326.3" y="95.1">3</text>
<text x="202.5" y="97.7">2</text>
<text x="202.5" y="100.2">3</text>
<text x="326.3" y="97.7">4</text>
<text x="71.7" y="106.5">1</text>
<text x="116.8" y="106.5">21</text>
<text x="202.5" y="102.7">4</text>
<text x="202.5" y="105.3">5</text>
<text x="202.5" y="107.8">6</text>
<text x="71.7" y="109.1">2</text>
<text x="71.7" y="111.6">3</text>
<text x="116.8" y="109.1">22</text>
<text x="116.8" y="111.6">23</text>
<text x="71.7" y="114.2">4</text>
<text x="71.7" y="116.7">5</text>
<text x="71.7" y="119.2">6</text>
<text x="116.8" y="114.2">24</text>
<text x="116.8" y="116.7">25</text>
<text x="116.8" y="119.2">26</text>
<text x="326.3" y="115.4">1</text>
<text x="326.3" y="118">2</text>
<text x="71.7" y="121.8">7</text>
<text x="71.7" y="124.3">8</text>
<text x="116.8" y="121.8">27</text>
<text x="116.8" y="124.3">28</text>
<text x="326.3" y="120.5">3</text>
<text x="326.3" y="123.1">4</text>
<text x="71.1" y="129.4">10</text>
<text x="71.1" y="131.9">11</text>
<text x="71.7" y="126.9">9</text>
<text x="116.8" y="126.9">29</text>
<text x="116.8" y="129.4">30</text>
<text x="116.8" y="131.9">31</text>
<text x="71.1" y="134.5">12</text>
<text x="71.1" y="137">13</text>
<text x="116.8" y="134.5">32</text>
<text x="116.8" y="137">33</text>
<text x="71.1" y="139.6">14</text>
<text x="71.1" y="142.1">15</text>
<text x="116.8" y="139.6">34</text>
<text x="116.8" y="142.1">35</text>
<text x="326.3" y="140.8">1</text>
<text x="326.3" y="143.4">2</text>
<text x="71.1" y="144.6">16</text>
<text x="71.1" y="147.2">17</text>
<text x="71.1" y="149.7">18</text>
<text x="116.8" y="144.6">36</text>
<text x="116.8" y="147.2">37</text>
<text x="116.8" y="149.7">38</text>
<text x="326.3" y="145.9">3</text>
<text x="326.3" y="148.5">4</text>
<text x="71.1" y="152.3">19</text>
<text x="71.1" y="154.8">20</text>
<text x="116.8" y="152.3">39</text>
<text x="116.8" y="154.8">40</text>
<text x="87.5" y="162.6" transform="rotate(-90 87.5 162.6)">41</text>
<text x="92.6" y="162.6" transform="rotate(-90 92.6 162.6)">42</text>
<text x="97.7" y="162.6" transform="rotate(-90 97.7 162.6)">43</text>
<text x="102.7" y="162.6" transform="rotate(-90 102.7 162.6)">44</text>
<text x="326.3" y="163.7">1 zapas ESC</text>
<text x="326.3" y="166.2">2</text>
<text x="326.3" y="168.8">3</text>
<text x="326.3" y="171.3">4</text>
<text x="326.3" y="191.6">1</text>
<text x="326.3" y="194.2">2</text>
<text x="326.3" y="196.7">3</text>
<text x="326.3" y="199.3">4</text>
<text x="326.3" y="201.8">5</text>
<text x="326.3" y="204.3">6</text>
<text x="326.3" y="206.9">7</text>
<text x="326.3" y="209.4">8</text>
<text x="326.3" y="232.3">1</text>
<text x="326.3" y="234.8">2</text>
<text x="326.3" y="237.4">3</text>
<text x="326.3" y="239.9">4</text>
<text x="326.3" y="242.4">5</text>
<text x="326.3" y="245">6</text>
<text x="326.3" y="247.5">7</text>
</g>
<g font-size="1" fill="#a90000">
<text x="200.1" y="177.6">2</text>
<text x="200.1" y="182.7">3</text>
<text x="230.6" y="180.2">1</text>
<text x="230.6" y="182.7">8</text>
<text x="200.1" y="187.8">4</text>
<text x="200.1" y="190.3">6</text>
<text x="230.6" y="190.3">5</text>
<text x="230.6" y="197.9">7</text>
<text x="230.6" y="195.4">9</text>
</g>
<g font-size="1" fill="#006464">
<text x="204.2" y="178.6">VIN</text>
<text x="204.2" y="183.6">EN</text>
<text x="223.5" y="181.1">BOOT</text>
<text x="225.3" y="183.6">SW</text>
<text x="204.2" y="188.7">RT/SYNC</text>
<text x="204.2" y="191.3">SS</text>
<text x="225.5" y="191.3">FB</text>
<text x="224.3" y="196.3">GND</text>
<text x="224.3" y="198.9">GND</text>
</g>
</svg>
